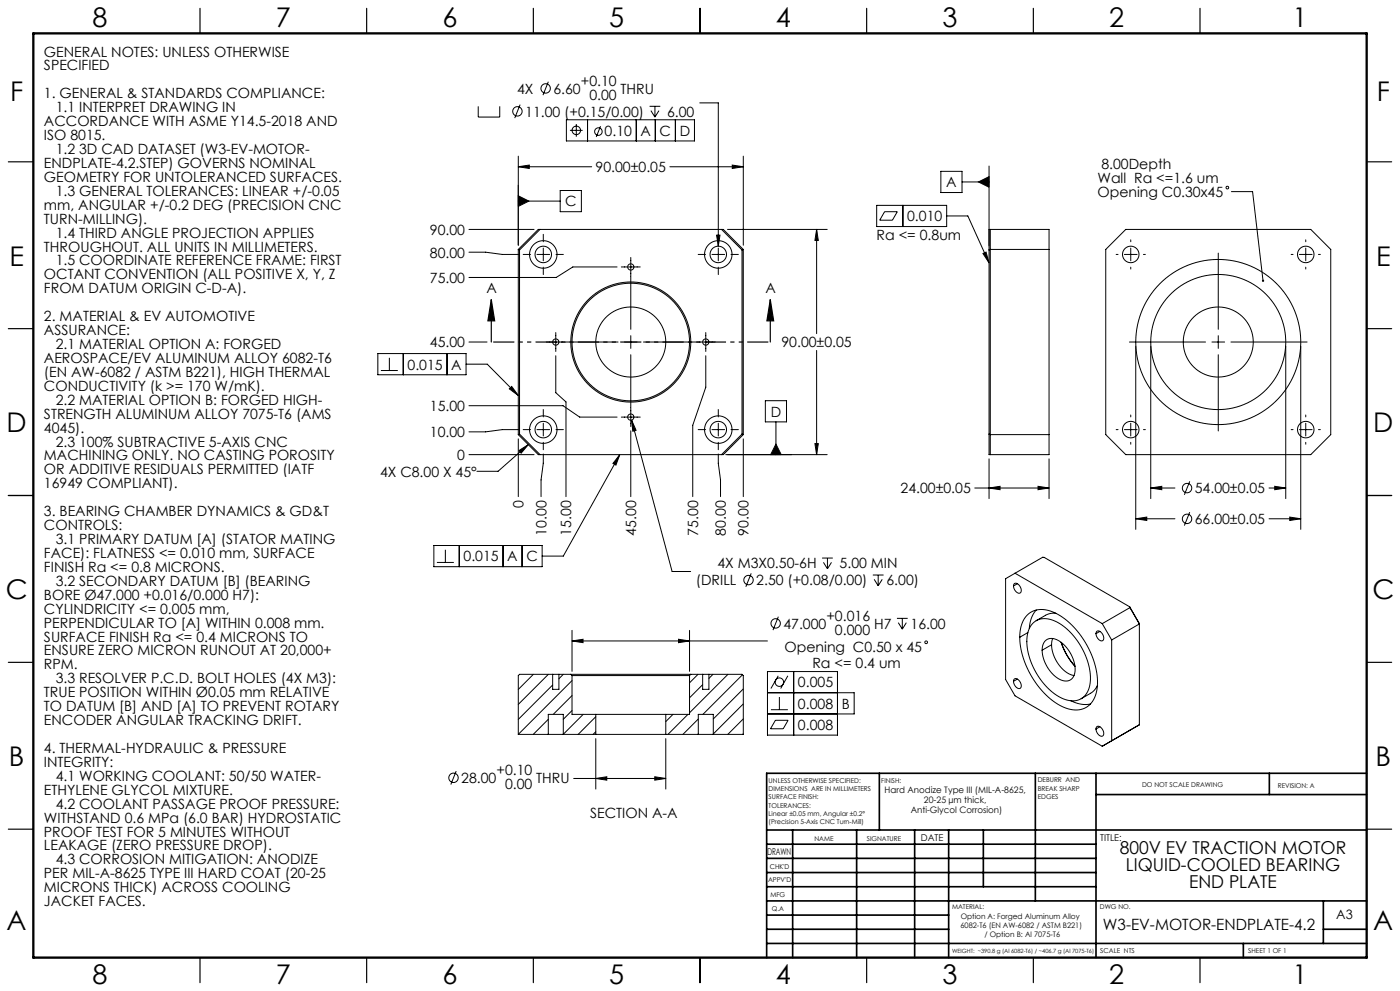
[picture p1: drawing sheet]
<svg xmlns="http://www.w3.org/2000/svg" width="420mm" height="297mm" viewBox="0 0 420 297" stroke-linecap="round" stroke-linejoin="round" font-family="sans-serif">
<g fill="none" stroke="#000" stroke-width=".3">
<path d="M143.5 31.9v3.2h6.4v-3.2M156 31.4l-1.6 4M164.5 24.5l-1.6 4M169.9 35.9h38.4v6.3h-38.4zM171 39.1h3.8M172.9 37.2v3.8M176.3 35.9v6.3M180.2 37.8l-1.3 3.2M190.9 35.9v6.3M194.9 31.9h3.2M195.3 33.2l1.2 1.9M196.5 31.9v3.2"/>
<path d="M196.6 35.9v6.3M197.7 33.2l-1.2 1.9M202.6 35.9v6.3M209.9 30.8h5.6v43M155.5 50l3.3-.5v1zM155.5 46.8v26.7M155.5 50h22M155.5 58.7l3.2 1.6-3.2 1.6zM168.1 57.1h6.3v6.3h-6.3zM201 50h22M219.7 49.5l3.3 .5-3.3 .5zM223 46.8v26.7"/>
<path d="M282.3 51.4h6.3v6.3h-6.3zM288.6 54.5h8.1M293.5 54.5l3.2-1.6v3.2zM296.7 49.8v86.5h18v-67.5h-18M369.4 57.4h6.4l3.1 26.7M140.7 68.8h19.5M140.7 75.6h5l5 .7h5M155.5 74.8l6-6h55.5l6 6M155.5 74.8l.4 .1M155.5 74.8v55.5M155.5 60.3h12.6M155.9 74.9v55.2"/>
<path d="M157 76.3h2.2M161.1 76.3h3.8M162 68.8l-6.1 6.1M163 70.2v2.2M163 74.4v3.8M166.8 76.3h2.2M189.2 77.2v5.6M209.5 76.3h2.2M213.6 76.3h3.8M215 70.5h1l-.5 3.3zM215.5 74.4v3.8M216.5 68.8l6.1 6.1"/>
<path d="M218.3 68.8h29.9M219.3 76.3h2.2M222.6 74.9v55.2M223 74.8l-.4 .1M223 74.8v55.5M245 68.8l.5 3.3h-1zM245 68.8v31.2M263 61.5h21v6.4h-21zM265.4 63.5h3.8l-1.5 2.5h-3.8zM270.9 61.5v6.4M284 64.7h6.4l6.3 14.1M294.9 76l.9-.4 .9 3.2z"/>
<path d="M297.1 68.8v67.5M314.7 74.8h-17.6l-.4 .1M331.7 74.8l6-6h55.5l6 6v55.5l-6 6h-55.5l-6-6zM334.8 76.3h.6M337.3 76.3h3.8M339.2 71.9v.5M339.2 74.4v3.8M343 76.3h.6M365.5 75.9v22.8M387.3 76.3h.6M389.8 76.3h3.8M391.7 71.9v.5"/>
<path d="M391.7 74.4v3.8M395.5 76.3h.6M163 80.1v2.2M166.7 99.7v5.6M185.1 80h-13.2l-5 3.2h-26.2M186.4 80h5.7M189.2 83v15.7M211.7 99.7v5.6M215.5 80.1v2.2M339.2 80.1v.5M391.7 80.1v.5M113.4 106h26.4v6.3h-26.4z"/>
<path d="M114.3 111h5M116.8 107.2v3.8M121 106v6.3M134.1 106v6.3M139.8 109.1h6.4l9.3 9.4M140.7 102.5h5.4M152.8 116.5l.7-.7 2 2.7zM163.9 102.5h5.7M166.7 106.6v11.1l3.1 2.8v28.3M169.7 102.5h15.7M187.3 102.5h3.8M189.2 100.6v3.8"/>
<path d="M189.2 106.3v15.7M193 102.5h15.8M208.9 102.5h5.7M211.7 106.6v9.4l-3.9 11.5v21.3M245 105v31.3M338.8 102.5h22.9M340.7 103.8v54.9M345.2 103.8v45.6M363.6 102.5h3.8M365.5 100.6v3.8M365.5 106.3v22.9M369.3 102.5h22.8"/>
<path d="M385.7 103.8v45.6M390.2 103.8v54.9M140.7 136.3h19.5M140.7 121.6h28.2l5 3.4h11.2M155.5 130.3l6 6h55.5l6-6M155.5 131.5v17.3M155.7 135.1l2.8-1.8-2.2 2.5zM155.7 128.8h-5l-5 .6h-5M155.9 130.1l-.4 .2M155.9 130.1l6.1 6.2M157 128.8h2.2M158.5 133.3l-9.1 7.9h-6.3"/>
<path d="M161.1 128.8h3.8M163 136.1v2.7l-.7 5v5M163 122.7v2.2M163 126.9v3.8M163 132.6v2.2M166.8 128.8h2.2M185.9 136.3l-16.9 30.4h-6.4M185.9 136.3l-1.1 3.1-.9-.5zM186.4 125h5.7M189.2 129.1v19.7M189.2 122.2v5.6M189.5 125.9l1.3 3.1-1 .2z"/>
<path d="M189.5 125.9l12.1 45.4h5.6M209.5 128.8h2.2M213.6 128.8h3.8M215.5 122.7v2.2M215.5 126.9v3.8M215.5 132.6v2.2M215.5 136.1v2.7l.7 5v5M217.7 136.3h30.5M219.3 128.8h2.2M222.6 130.1l.4 .2M222.6 130.1l-6.1 6.2M223 131.5v17.3"/>
<path d="M229.6 120.1h6.4v6.3h-6.4zM232.8 133.1l1.6 3.2h-3.2zM232.8 126.4v9.9M244.5 133h1l-.5 3.3zM296.7 130.1l.4 .2h17.6M296.7 137.5v11.9M314.7 137.5v11.9M334.8 128.8h.6M337.3 128.8h3.8M339.2 124.4v.5M339.2 126.9v3.8M339.2 132.6v.5"/>
<path d="M343 128.8h.6M387.3 128.8h.6M389.8 128.8h3.8M391.7 124.4v.5M391.7 126.9v3.8M391.7 132.6v.5M395.5 128.8h.6M292.4 146.3h22.3M296.7 146.3l3.3-.6v1.1zM311.4 145.7l3.3 .6-3.3 .5zM340.7 155.5l3.3-.5v1zM340.7 155.5h11.8"/>
<path d="M345.2 146.3l3.3-.6v1.1zM345.2 146.3h7.3M356.9 153.5l-1.6 4M356.9 144.3l-1.6 4M380.7 146.3h5M380.7 155.5h9.5M382.4 145.7l3.3 .6-3.3 .5zM386.9 155l3.3 .5-3.3 .5zM130.2 163.5h32.4v6.3h-32.4zM131.1 168.6h5M133.6 164.8v3.8M137.8 163.5v6.3"/>
<path d="M150.9 163.5v6.3M156.6 163.5v6.3M225.4 171.8l-1.7 4.1M246.6 167.2h3.2M247 168.5l1.2 2M248.2 167.2v3.3M249.4 168.5l-1.2 2M261.8 172.3h3.3M262.2 173.6l1.3 2M263.5 172.3v3.3M264.7 173.6l-1.2 2M304.3 174.9a1.89 1.89 0 0 1 2 2.5 1.07 1.07 0 0 1-1.1 .3 1.07 1.07 0 0 1-.8-.9 1.68 1.68 0 0 1-.1-1.9z"/>
<path d="M304.5 171.8l-2.8 1.6v30.2l2.8 4.9 26.2 15.1M304.5 171.8l26.2 15.1M304.5 171.8l8.3-4.8h.4l25.7 14.9M305.2 174.9l-1.2 .7M171.6 192.1l3.3-.5v1zM171.6 188.9v12.3M171.6 192.1h58.6M203.6 191.6l3.3 .5-3.3 .5zM206.9 188.9v12.3M233.5 184.8l-1.6 4M269.1 185.3h3.2M269.5 186.6l1.2 1.9"/>
<path d="M270.7 185.3v3.2M271.9 186.6l-1.2 1.9M308.1 184.4a7.1 7.1 0 0 1 8.7-.6 25.1 25.1 0 0 1 12.4 22.3 6.6 6.6 0 0 1-6.5 6.7 16.5 16.5 0 0 1-11.5-7.6 23.2 23.2 0 0 1-5-16.8 7.8 7.8 0 0 1 1.9-4zM308.4 189.6l-2.5 1.4M309.9 186.8a6.1 6.1 0 0 1 7.6-.2 20.6 20.6 0 0 1 9.5 18.2 5.5 5.5 0 0 1-8.4 4.4 20.3 20.3 0 0 1-10.4-18.8 6.5 6.5 0 0 1 1.7-3.6zM310.9 182.8a8.7 8.7 0 0 0-2.1 5.6M313.6 192a3.7 3.7 0 0 1 4.9 .6 9.9 9.9 0 0 1 3.7 9.8 3 3 0 0 1-4.9 .9 10.2 10.2 0 0 1-4.4-10.1zM315.5 193.2a10.1 10.1 0 0 0 6.6 9.2l.1 .1M315.5 193.2l-2.9 1.7M315.8 191.4l-.3 1.8M316.7 183.8a5.1 5.1 0 0 0-3 .6l-2.9 1.6M318.3 192.5l1.8 4 2.4 3.2"/>
<path d="M318.4 192.5l1.7 3.9 2.4 3.2M329 189.2a1.89 1.89 0 0 1 2.1 2.5 1.07 1.07 0 0 1-1.2 .3 1.07 1.07 0 0 1-.7-.9 1.68 1.68 0 0 1-.2-1.9zM330 189.2l-1.2 .7M330.7 186.9l2.8 4.9M333.5 191.8v30.2l-2.8 1.6M338.9 181.9l2.9 5v30.3M338.9 181.9l.1 .2M339 182.1l-8.3 4.8M339 182.1l2.8 4.9-8.3 4.8M160 202.1l-4.5 4.5M164.5 215.6l-4.5 4.5M164.5 202.1l-9 9"/>
<path d="M165.8 205.3l-10.3 10.3M165.8 202.1h1.9M165.8 202.1h-9.9l-.4 .4v17.6M165.8 202.1v4.5h1.9v-4.5M167.7 202.1h3.5M169 202.1l-1.3 1.3M171.2 202.1h36M171.2 202.1l.4 .4M171.6 202.5h35.3M171.6 202.5v11.6h7.1M171.6 204l-16.1 16.1M171.6 208.5l-5.6 5.6"/>
<path d="M171.6 213l-2.6 2.6M175 214.1l-6 6M178.7 214.1h21M178.7 214.1v6M178.7 214.8l-5.3 5.3M178.7 219.3l-.8 .8M199.7 214.1v6M201.9 214.1l-2.2 2.2M206.4 214.1l-6 6M206.9 202.5v11.6h-7.2M207.2 202.1h3.6M207.2 202.1l-.3 .4"/>
<path d="M209.4 202.1l-2.5 2.5M209.5 215.5l-4.6 4.6M209.5 220l-.1 .1M210.8 205.2l-3.9 3.9M210.8 202.1h1.9M210.8 202.1v4.5h1.9v-4.5M212.7 202.1h9.9l.4 .4v17.6h-9M213.9 202.1l-1.2 1.2M218.4 202.1l-11.5 11.5M222.7 202.2l-11.8 11.9M223 206.5l-9 9M223 211l-9 9"/>
<path d="M223 215.5l-4.7 4.6M223 219.9l-.2 .2M230.2 201.3h21v19h-21zM230.2 207.6h26v6.4h-26M231.3 212.7h5.1M232.6 215.9h3.8l-1.4 2.5h-3.8zM233.5 202.5l-2.2 3.8M233.8 208.9v3.8M236.4 202.5l-2.2 3.8M238.1 201.3v19M304.3 203.5a1.89 1.89 0 0 1 2 2.4 1.07 1.07 0 0 1-1.1 .4 1.07 1.07 0 0 1-.8-.9 1.68 1.68 0 0 1-.1-1.9zM305.2 203.5l-1.2 .7"/>
<path d="M321.3 210a8.8 8.8 0 0 0 5.8 1M329 217.8a1.89 1.89 0 0 1 2.1 2.4 1.07 1.07 0 0 1-1.2 .4 1.07 1.07 0 0 1-.7-.9 1.68 1.68 0 0 1-.2-1.9zM329.2 205.4a5.1 5.1 0 0 1-2 2.4l-2.9 1.6M330 217.8l-1.2 .7M341.8 217.2l-2.8 1.6M341.8 217.2l-11.1 6.4M136.9 231.1l-1.7 4M155.5 220.1h9M164.5 220.1h4.5M164.5 220.1v-6h4.5v6M164.5 220.1h.1M169 220.1h9.7"/>
<path d="M172.1 233.3h27.6M178.7 233.3l3.3-.5v1zM178.7 221.4v15.1M178.7 220.1h21M196.4 232.8l3.3 .5-3.3 .5zM199.7 221.4v15.1M199.7 220.1h9.8M209.5 220.1h4.5M209.5 220.1v-6h4.5v6"/>
<circle cx="155.2" cy="33.4" r="1.41"/>
<circle cx="163.7" cy="26.5" r="1.41"/>
<circle cx="172.9" cy="39.1" r="1.27"/>
<circle cx="179.5" cy="39.4" r="1.13"/>
<circle cx="368.2" cy="56.2" r=".4"/>
<circle cx="163" cy="76.3" r="4.1"/>
<circle cx="163" cy="76.3" r="2.47"/>
<circle cx="215.5" cy="76.3" r="4.1"/>
<circle cx="215.5" cy="76.3" r="2.47"/>
<circle cx="339.2" cy="76.3" r="2.47"/>
<circle cx="391.7" cy="76.3" r="2.47"/>
<circle cx="189.2" cy="80" r=".94"/>
<circle cx="166.7" cy="102.5" r=".94"/>
<circle cx="189.2" cy="102.5" r="17.6"/>
<circle cx="189.2" cy="102.5" r="18"/>
<circle cx="189.2" cy="102.5" r="10.5"/>
<circle cx="211.7" cy="102.5" r=".94"/>
<circle cx="365.5" cy="102.5" r="20.2"/>
<circle cx="365.5" cy="102.5" r="24.8"/>
<circle cx="365.5" cy="102.5" r="10.5"/>
<circle cx="163" cy="128.8" r="2.47"/>
<circle cx="163" cy="128.8" r="4.1"/>
<circle cx="189.2" cy="125" r=".94"/>
<circle cx="215.5" cy="128.8" r="4.1"/>
<circle cx="215.5" cy="128.8" r="2.47"/>
<circle cx="339.2" cy="128.8" r="2.47"/>
<circle cx="391.7" cy="128.8" r="2.47"/>
<circle cx="356.1" cy="155.5" r="1.41"/>
<circle cx="356.1" cy="146.3" r="1.41"/>
<circle cx="224.6" cy="173.8" r="1.41"/>
<circle cx="232.7" cy="186.8" r="1.41"/>
<circle cx="277.8" cy="192.5" r=".4"/>
<circle cx="233.8" cy="204.4" r="1.27"/>
<circle cx="136.1" cy="233.1" r="1.41"/>
</g>
<g fill="none" stroke="#000" stroke-width=".35">
<path d="M60 2.5v7.5M110 2.5v7.5M160 2.5v7.5M210 2.5v7.5M260 2.5v7.5M310 2.5v7.5M360 2.5v7.5M2.5 48.5h7.5M410 48.5h7.5M2.5 98.5h7.5M147.4 89.8l1 6.4h-2zM147.4 89.8v12.7"/>
<path d="M231.1 89.8l1 6.4h-2zM231.1 89.8v12.7M410 98.5h7.5M2.5 148.5h7.5M410 148.5h7.5M2.5 198.5h7.5M410 198.5h7.5M2.5 248.5h7.5M410 248.5h7.5M60 287v7.5M110 287v7.5M160 287v7.5"/>
<path d="M210 287v7.5M260 287v7.5M310 287v7.5M360 287v7.5"/>
</g>
<path d="M231.1 102.5h-83.7" fill="none" stroke="#000" stroke-width=".35" stroke-dasharray="6.3 1.3 1.3 1.3 1.3 1.3" stroke-dashoffset="-.6" stroke-linecap="butt"/>
<g fill="none" stroke="#000" stroke-width=".5">
<path d="M263.8 231.8v17M310.6 231.8v38.2M328.8 231.8v55.2M328.8 238.1h81.2M380.8 231.8v6.3M410 231.8h-180v55.2M230 248.8h180M230 257.3h98.8M230 253h98.8M237.8 248.8v38.2M257 248.8v38.2M274.4 248.8v38.2"/>
<path d="M284.6 248.8v38.2M295 248.8v17M230 265.8h98.8M230 261.5h98.8M230 278.5h54.6M230 274.3h54.6M230 270h180M397 278.5h13M397 270v12.8M230 282.8h180M373 282.8v4.2"/>
</g>
<path d="M10 10h400v277h-400z" fill="none" stroke="#000" stroke-width=".7"/>
<g fill="#000">
<path d="M219.7 49.5l3.3 .5-3.3 .5zM155.5 50l3.3-.5v1zM245 68.8l.5 3.3h-1zM244.5 133h1l-.5 3.3zM155.7 135.1l2.8-1.8-2.2 2.5zM215 70.5l.5 3.3 .5-3.3zM189.5 125.9l.3 3.3 1-.2zM311.4 145.7l3.3 .6-3.3 .5zM296.7 146.3l3.3-.6v1.1zM340.7 155.5l3.3-.5v1zM386.9 155l3.3 .5-3.3 .5zM345.2 146.3l3.3-.6v1.1zM382.4 145.7l3.3 .6-3.3 .5zM203.6 191.6l3.3 .5-3.3 .5zM171.6 192.1l3.3-.5v1zM178.7 233.3l3.3-.5v1zM196.4 232.8l3.3 .5-3.3 .5z"/>
<path d="M231.1 89.8l1 6.4h-2zM147.4 89.8l1 6.4h-2z"/>
<path d="M152.8 116.5l.7-.7 2 2.7zM185.9 136.3l-1.1 3.1-.9-.5zM155.5 58.7l3.2 1.6-3.2 1.6zM232.8 133.1l1.6 3.2h-3.2zM294.9 76l.9-.4 .9 3.2zM293.5 54.5l3.2 1.6v-3.2zM378.7 83.9v.5l.3 .1-.1-.4 .1 .4 .2-.1-.1-.5z"/>
</g>
<g font-size="8.1">
<text x="27.8" y="8">8</text>
<text x="82.8" y="8">7</text>
<text x="132.8" y="8">6</text>
<text x="182.8" y="8">5</text>
<text x="232.8" y="8">4</text>
<text x="282.8" y="8">3</text>
<text x="332.8" y="8">2</text>
<text x="387.8" y="8">1</text>
<text x="3" y="30.4">F</text>
<text x="413" y="30.4">F</text>
<text x="2.8" y="79.6">E</text>
<text x="412.8" y="79.6">E</text>
<text x="2" y="129.6">D</text>
<text x="412" y="129.6">D</text>
<text x="1.7" y="179.6">C</text>
<text x="411.7" y="179.6">C</text>
<text x="2.7" y="229.6">B</text>
<text x="412.7" y="229.6">B</text>
<text x="2" y="278.9">A</text>
<text x="412" y="278.9">A</text>
<text x="27.8" y="295">8</text>
<text x="82.8" y="295">7</text>
<text x="132.8" y="295">6</text>
<text x="182.8" y="295">5</text>
<text x="232.8" y="295">4</text>
<text x="282.8" y="295">3</text>
<text x="332.8" y="295">2</text>
<text x="387.8" y="295">1</text>
</g>
<g font-size="5.3">
<text x="335.9" y="256">800V EV TRACTION MOTOR</text>
<text x="337.7" y="261.1">LIQUID-COOLED BEARING</text>
<text x="356.7" y="266.2">END PLATE</text>
</g>
<text font-size="4.7" x="330.9" y="278.8">W3-EV-MOTOR-ENDPLATE-4.2</text>
<g font-size="4.2">
<text x="13.2" y="17">GENERAL NOTES: UNLESS OTHERWISE</text>
<text x="13.2" y="21.1">SPECIFIED</text>
<text x="13.2" y="29.5">1. GENERAL &amp; STANDARDS COMPLIANCE:</text>
<text x="155.1" y="28.1">4X</text>
<text x="166" y="28.1">6.60</text>
<text x="174.2" y="25.8">+0.10</text>
<text x="176.8" y="29.9">0.00</text>
<text x="186.2" y="28.1">THRU</text>
<text x="16.7" y="33.6">1.1 INTERPRET DRAWING IN</text>
<text x="157.6" y="34.9">11.00 (+0.15/0.00)</text>
<text x="200.1" y="34.9">6.00</text>
<text x="13.2" y="37.8">ACCORDANCE WITH ASME Y14.5-2018 AND</text>
<text x="13.2" y="42">ISO 8015.</text>
<text x="181.4" y="40.7">0.10</text>
<text x="192.2" y="40.7">A</text>
<text x="197.9" y="40.7">C</text>
<text x="203.9" y="40.7">D</text>
<text x="16.7" y="46.2">1.2 3D CAD DATASET (W3-EV-MOTOR-</text>
<text x="13.2" y="50.3">ENDPLATE-4.2.STEP) GOVERNS NOMINAL</text>
<text x="178.7" y="51.6">90.00±0.05</text>
<text x="330.4" y="50.7">8.00Depth</text>
<text x="13.2" y="54.5">GEOMETRY FOR UNTOLERANCED SURFACES.</text>
<text x="16.7" y="58.7">1.3 GENERAL TOLERANCES: LINEAR +/-0.05</text>
<text x="283.9" y="56.1">A</text>
<text x="329.2" y="54.9">Wall Ra &lt;=1.6 um</text>
<text x="329.2" y="59">Opening C0.30x45</text>
<text x="13.2" y="62.9">mm, ANGULAR +/-0.2 DEG (PRECISION CNC</text>
<text x="169.5" y="61.9">C</text>
<text x="13.2" y="67">TURN-MILLING).</text>
<text x="16.7" y="71.2">1.4 THIRD ANGLE PROJECTION APPLIES</text>
<text x="129" y="70.4">90.00</text>
<text x="272.2" y="66.3">0.010</text>
<text x="13.2" y="75.4">THROUGHOUT. ALL UNITS IN MILLIMETERS.</text>
<text x="129" y="77.2">80.00</text>
<text x="263" y="72">Ra &lt;= 0.8um</text>
<text x="13.2" y="83.7">OCTANT CONVENTION (ALL POSITIVE X, Y, Z</text>
<text x="16.7" y="79.6">1.5 COORDINATE REFERENCE FRAME: FIRST</text>
<text x="13.2" y="87.9">FROM DATUM ORIGIN C-D-A).</text>
<text x="129" y="84.8">75.00</text>
<text x="145.9" y="87.9">A</text>
<text x="229.6" y="87.9">A</text>
<text x="13.2" y="96.3">2. MATERIAL &amp; EV AUTOMOTIVE</text>
<text x="13.2" y="100.4">ASSURANCE:</text>
<text x="16.7" y="104.6">2.1 MATERIAL OPTION A: FORGED</text>
<text x="129" y="104.1">45.00</text>
<text x="234.4" y="104.1">90.00±0.05</text>
<text x="13.2" y="108.8">AEROSPACE/EV ALUMINUM ALLOY 6082-T6</text>
<text x="13.2" y="113">(EN AW-6082 / ASTM B221), HIGH THERMAL</text>
<text x="122.3" y="110.7">0.015</text>
<text x="135.4" y="110.7">A</text>
<text x="13.2" y="117.1">CONDUCTIVITY (k &gt;= 170 W/mK).</text>
<text x="13.2" y="125.5">STRENGTH ALUMINUM ALLOY 7075-T6 (AMS</text>
<text x="16.7" y="121.3">2.2 MATERIAL OPTION B: FORGED HIGH-</text>
<text x="129" y="123.2">15.00</text>
<text x="231.2" y="124.9">D</text>
<text x="13.2" y="129.7">4045).</text>
<text x="129" y="131">10.00</text>
<text x="16.7" y="133.8">2.3 100% SUBTRACTIVE 5-AXIS CNC</text>
<text x="137.2" y="137.9">0</text>
<text x="13.2" y="138">MACHINING ONLY. NO CASTING POROSITY</text>
<text x="13.2" y="142.2">OR ADDITIVE RESIDUALS PERMITTED (IATF</text>
<text x="114" y="142.8">4X C8.00 X 45°</text>
<text x="13.2" y="146.3">16949 COMPLIANT).</text>
<text x="270.2" y="147.9">24.00±0.05</text>
<text x="358.4" y="147.8">54.00±0.05</text>
<text x="13.2" y="154.7">3. BEARING CHAMBER DYNAMICS &amp; GD&amp;T</text>
<text x="157.1" y="152.4" transform="rotate(-90 157.1 152.4)">0</text>
<text x="13.2" y="158.9">CONTROLS:</text>
<text x="163.9" y="160.6" transform="rotate(-90 163.9 160.6)">10.00</text>
<text x="171.4" y="160.6" transform="rotate(-90 171.4 160.6)">15.00</text>
<text x="190.8" y="160.6" transform="rotate(-90 190.8 160.6)">45.00</text>
<text x="209.4" y="160.6" transform="rotate(-90 209.4 160.6)">75.00</text>
<text x="217.8" y="160.6" transform="rotate(-90 217.8 160.6)">80.00</text>
<text x="224.6" y="160.6" transform="rotate(-90 224.6 160.6)">90.00</text>
<text x="358.4" y="157.1">66.00±0.05</text>
<text x="13.2" y="167.2">FACE): FLATNESS &lt;= 0.010 mm, SURFACE</text>
<text x="16.7" y="163">3.1 PRIMARY DATUM [A] (STATOR MATING</text>
<text x="13.2" y="171.4">FINISH Ra &lt;= 0.8 MICRONS.</text>
<text x="139.1" y="168.3">0.015</text>
<text x="152.2" y="168.3">A</text>
<text x="157.9" y="168.3">C</text>
<text x="215.2" y="170.3">4X M3X0.50-6H</text>
<text x="251.9" y="170.3">5.00 MIN</text>
<text x="13.2" y="179.7">BORE Ø47.000 +0.016/0.000 H7):</text>
<text x="16.7" y="175.6">3.2 SECONDARY DATUM [B] (BEARING</text>
<text x="208.8" y="175.4">(DRILL</text>
<text x="226.9" y="175.4">2.50 (+0.08/0.00)</text>
<text x="265.9" y="175.4">6.00)</text>
<text x="13.2" y="183.9">CYLINDRICITY &lt;= 0.005 mm,</text>
<text x="13.2" y="188.1">PERPENDICULAR TO [A] WITHIN 0.008 mm.</text>
<text x="235" y="188.4">47.000</text>
<text x="247.9" y="186.1">+0.016</text>
<text x="250.5" y="190.2">0.000</text>
<text x="262.2" y="188.4">H7</text>
<text x="273.2" y="188.4">16.00</text>
<text x="13.2" y="192.3">SURFACE FINISH Ra &lt;= 0.4 MICRONS TO</text>
<text x="13.2" y="196.4">ENSURE ZERO MICRON RUNOUT AT 20,000+</text>
<text x="235.4" y="195.3">Opening C0.50 x 45</text>
<text x="13.2" y="200.6">RPM.</text>
<text x="243.7" y="200.3">Ra &lt;= 0.4 um</text>
<text x="13.2" y="209">TRUE POSITION WITHIN Ø0.05 mm RELATIVE</text>
<text x="16.7" y="204.8">3.3 RESOLVER P.C.D. BOLT HOLES (4X M3):</text>
<text x="239.4" y="206">0.005</text>
<text x="13.2" y="213.1">TO DATUM [B] AND [A] TO PREVENT ROTARY</text>
<text x="239.4" y="212.4">0.008</text>
<text x="252.5" y="212.4">B</text>
<text x="13.2" y="217.3">ENCODER ANGULAR TRACKING DRIFT.</text>
<text x="239.4" y="218.7">0.008</text>
<text x="13.2" y="225.7">4. THERMAL-HYDRAULIC &amp; PRESSURE</text>
<text x="13.2" y="229.8">INTEGRITY:</text>
<text x="148.9" y="232.4">+0.10</text>
<text x="13.2" y="238.2">ETHYLENE GLYCOL MIXTURE.</text>
<text x="16.7" y="234">4.1 WORKING COOLANT: 50/50 WATER-</text>
<text x="138.4" y="234.7">28.00</text>
<text x="151.5" y="236.5">0.00</text>
<text x="160.9" y="234.7">THRU</text>
<text x="16.7" y="242.4">4.2 COOLANT PASSAGE PROOF PRESSURE:</text>
<text x="177.1" y="245.1">SECTION A-A</text>
<text x="13.2" y="246.5">WITHSTAND 0.6 MPa (6.0 BAR) HYDROSTATIC</text>
<text x="13.2" y="250.7">PROOF TEST FOR 5 MINUTES WITHOUT</text>
<text x="13.2" y="254.9">LEAKAGE (ZERO PRESSURE DROP).</text>
<text x="13.2" y="263.2">PER MIL-A-8625 TYPE III HARD COAT (20-25</text>
<text x="16.7" y="259">4.3 CORROSION MITIGATION: ANODIZE</text>
<text x="13.2" y="267.4">MICRONS THICK) ACROSS COOLING</text>
<text x="13.2" y="271.6">JACKET FACES.</text>
</g>
<text font-size="3.9" x="400.9" y="275.5">A3</text>
<g font-size="2.8">
<text x="276.2" y="252">DATE</text>
<text x="230.2" y="256.3">DRAWN</text>
<text x="330.1" y="252.1">TITLE:</text>
</g>
<g font-size="2.7">
<text x="265.4" y="237.5">Hard Anodize Type III (MIL-A-8625,</text>
<text x="273.2" y="243.5">Anti-Glycol Corrosion)</text>
<text x="277.2" y="240.5">20-25 µm thick,</text>
</g>
<g font-size="2.3">
<text x="288.2" y="275.3">Option A: Forged Aluminum Alloy</text>
<text x="288.2" y="278">6082-T6 (EN AW-6082 / ASTM B221)</text>
<text x="295.4" y="280.7">/ Option B: Al 7075-T6</text>
</g>
<g font-size="2">
<text x="230.6" y="234.6">UNLESS OTHERWISE SPECIFIED:</text>
<text x="230.6" y="237.1">DIMENSIONS ARE IN MILLIMETERS</text>
<text x="230.6" y="239.6">SURFACE FINISH:</text>
<text x="264.4" y="234.6">FINISH:</text>
<text x="311.3" y="234.5">DEBURR AND</text>
<text x="311.3" y="237">BREAK SHARP</text>
<text x="311.3" y="239.5">EDGES</text>
<text x="342.6" y="236">DO NOT SCALE DRAWING</text>
<text x="383.3" y="236.2">REVISION: A</text>
<text x="230.6" y="242.1">TOLERANCES:</text>
<text x="230.6" y="244.6">Linear ±0.05 mm, Angular ±0.2°</text>
<text x="230.6" y="247.1">(Precision 5-Axis CNC Turn-Mill)</text>
<text x="244.3" y="252">NAME</text>
<text x="260" y="251.9">SIGNATURE</text>
<text x="230.9" y="260.3">CHK'D</text>
<text x="230.4" y="264.4">APPV'D</text>
<text x="231.1" y="268.8">MFG</text>
<text x="231.5" y="273">Q.A</text>
<text x="285.6" y="272.5">MATERIAL:</text>
<text x="330" y="272.5">DWG NO.</text>
<text x="330.1" y="285.6">SCALE NTS</text>
<text x="374.5" y="285.6">SHEET 1 OF 1</text>
</g>
<text font-size="1.7" x="285.6" y="285.6">WEIGHT: ~390.8 g (Al 6082-T6) / ~406.7 g (Al 7075-T6)</text>
</svg>
